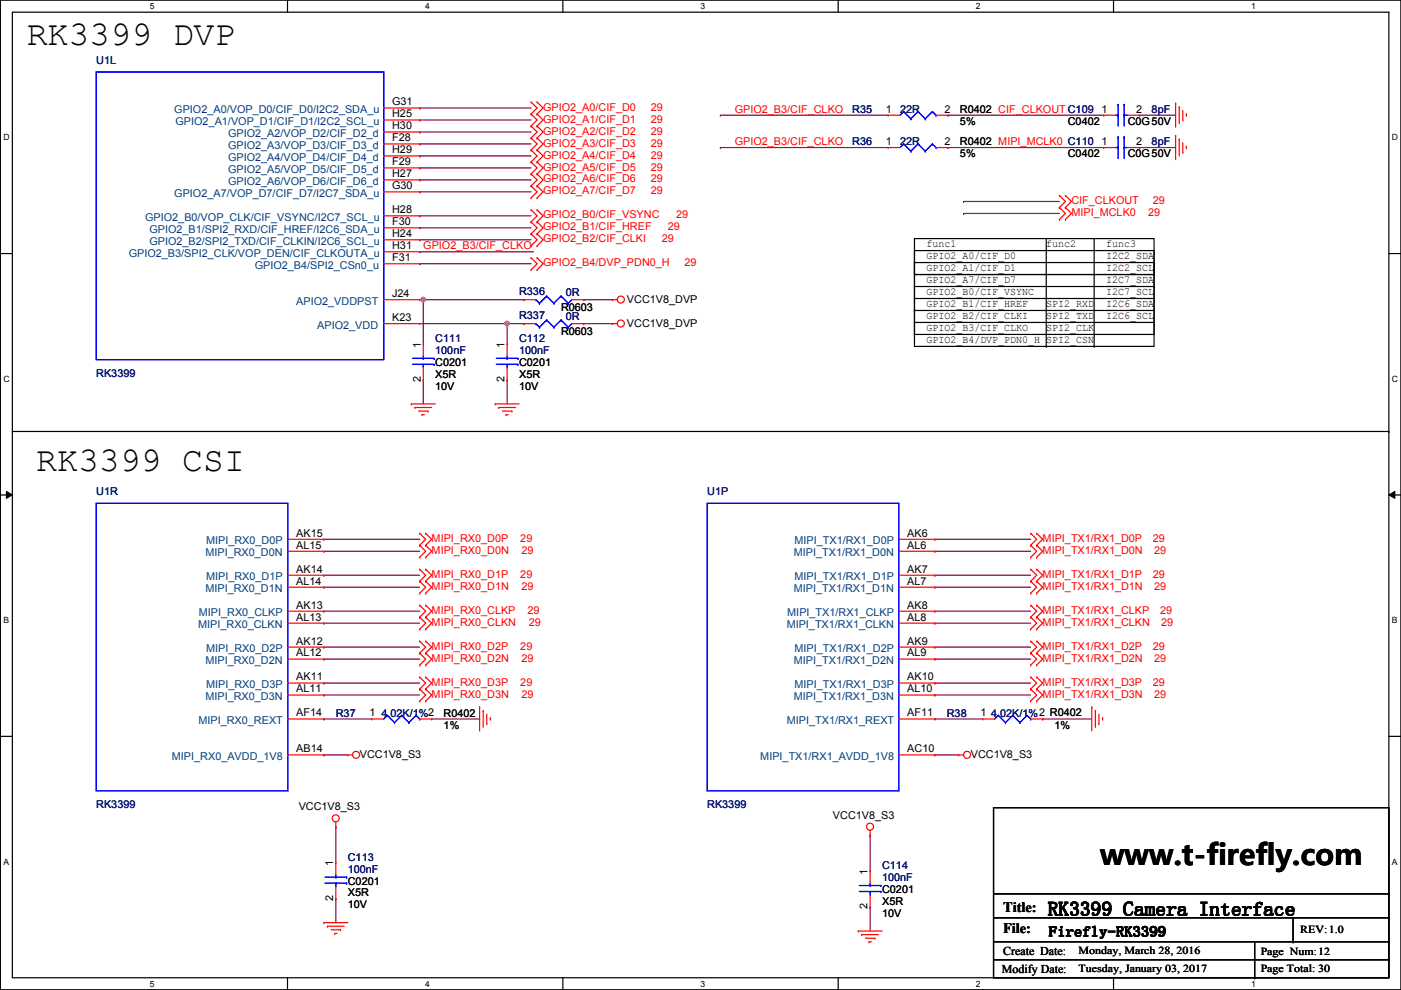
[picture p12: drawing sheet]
<svg xmlns="http://www.w3.org/2000/svg" width="297mm" height="210mm" viewBox="0 0 297 210" stroke-linecap="round" stroke-linejoin="round" font-family="sans-serif">
<path d="M.1 0h296.9v209.8h-296.9zM2.6 2.6h291.9v204.7h-291.9z" fill="none" stroke="#000" stroke-width=".25"/>
<g fill="#fff">
<path d="M31.8 .3h1v2h-1z"/>
<path d="M31.8 207.6h1v1.9h-1z"/>
</g>
<path d="M61 0v2.6M61 207.3v2.5" fill="none" stroke="#000" stroke-width=".25"/>
<g fill="#fff">
<path d="M90.1 .3h1v2h-1z"/>
<path d="M90.1 207.6h1v1.9h-1z"/>
</g>
<path d="M119.3 0v2.6M119.3 207.3v2.5" fill="none" stroke="#000" stroke-width=".25"/>
<g fill="#fff">
<path d="M148.5 .3h1v2h-1z"/>
<path d="M148.5 207.6h1v1.9h-1z"/>
</g>
<path d="M177.7 0v2.6M177.7 207.3v2.5" fill="none" stroke="#000" stroke-width=".25"/>
<g fill="#fff">
<path d="M206.9 .3h1v2h-1z"/>
<path d="M206.9 207.6h1v1.9h-1z"/>
</g>
<path d="M236.1 0v2.6M236.1 207.3v2.5" fill="none" stroke="#000" stroke-width=".25"/>
<g fill="#fff">
<path d="M265.3 .3h.9v2h-.9z"/>
<path d="M265.3 207.6h.9v1.9h-.9z"/>
<path d="M.7 28.2h1.3v1.9h-1.3z"/>
<path d="M295.1 28.2h1.3v1.9h-1.3z"/>
<path d="M.7 79.3h1.3v2h-1.3z"/>
<path d="M295.1 79.3h1.3v2h-1.3z"/>
</g>
<path d="M.1 53.8h2.5M294.5 53.8h2.5" fill="none" stroke="#000" stroke-width=".25"/>
<g fill="#fff">
<path d="M.7 130.5h1.2v2h-1.2z"/>
<path d="M295.1 130.5h1.2v2h-1.2z"/>
</g>
<path d="M.1 104.9h2.5M294.5 104.9h2.5" fill="none" stroke="#000" stroke-width=".25"/>
<path d="M1.4 104.2l1.2 .7-1.2 .8zM294.5 104.9l1.2-.7v1.5z" fill="#000"/>
<path d="M1.4 104.2l1.2 .7-1.2 .8zM294.5 104.9l1.2-.7v1.5z" fill="none" stroke="#000" stroke-width=".21"/>
<g fill="#fff">
<path d="M.7 181.7h1.2v2h-1.2z"/>
<path d="M295.1 181.7h1.2v2h-1.2z"/>
</g>
<g fill="none" stroke="#000" stroke-width=".25">
<path d="M193.9 53.1h50.8v20.3h-50.8zM193.9 55.7h50.8v15.2h-50.8zM193.9 50.6h50.8v7.6h-50.8zM193.9 58.2h50.8M221.8 50.6v22.8M232 50.6v22.8M244.7 58.2h.1M193.9 63.3h.1M193.9 65.8h.1M193.9 68.4h.1M193.9 60.7h50.8M193.9 63.3h50.8"/>
<path d="M193.9 65.8h50.8M193.9 68.4h50.8M221.8 73.4h.1M232 73.4h.1M244.7 60.7h.1M2.6 91.5h291.9M294.5 91.5h.1M.1 156.1h2.5M294.5 156.1h2.5"/>
</g>
<g fill="none" stroke="#800040" stroke-width=".25">
<path d="M89 38.1h.1M89 33.1h.1M89 35.6h.1M89 28h.1M89 30.5h.1M89 22.9h.1M89 25.4h.1M89 38.1h23.6M89 33.1h23.6M89 35.6h23.6M89 28h23.6M89 30.5h23.6"/>
<path d="M89 22.9h23.6M89 25.4h23.6M152.7 31.3h.1M152.7 24.4h.1M152.7 31.3h35.6M152.7 24.4h35.6M201 31.3h.1M201 24.4h.1M201 31.3h33M201 24.4h33M241.6 31.3h.1M241.6 24.4h.1"/>
<path d="M241.6 31.3h7.7M241.6 24.4h7.7M89 40.7h.1M89 45.8h.1M89 50.8h.1M89 48.3h.1M89 53.4h.1M89 55.9h.1M89 40.7h23.6M89 45.8h23.6M89 50.8h23.6M89 48.3h23.6"/>
<path d="M89 53.4h24.1M89 55.9h23.6M204.3 45.3h.1M204.3 42.7h.1M204.3 45.3h20.3M204.3 42.7h20.3M89 63.5h.7M89 68.6h18.5M89.7 63.5h.1M107.5 68.6h.1M107.5 68.6v4.3M123.8 63.5h.1"/>
<path d="M123.8 68.6h.1M123.8 63.5h6.1M123.8 68.6h6.1M89.7 80.6h.1M89.7 80.6v5M107.5 80.6h.1M107.5 80.6v5M68.7 114.3h.1M68.7 116.9h.1M68.7 114.3h20.3M68.7 116.9h20.3M198.2 116.9h.1"/>
<path d="M198.2 114.3h.1M198.2 114.3h20.3M198.2 116.9h20.3M68.7 137.2h.1M68.7 139.7h.1M68.7 129.6h.1M68.7 132.1h.1M68.7 122h.1M68.7 124.5h.1M68.7 137.2h20.3M68.7 139.7h20.3M68.7 129.6h20.3"/>
<path d="M68.7 132.1h20.3M68.7 122h20.3M68.7 124.5h20.3M198.2 124.5h.1M198.2 122h.1M198.2 139.7h.1M198.2 137.2h.1M198.2 132.1h.1M198.2 129.6h.1M198.2 137.2h20.3M198.2 139.7h20.3M198.2 129.6h20.3"/>
<path d="M198.2 132.1h20.3M198.2 122h20.3M198.2 124.5h20.3M68.7 152.4h.1M68.7 144.8h.1M68.7 147.4h.1M68.7 152.4h10.1M68.7 144.8h20.3M68.7 147.4h20.3M91.5 152.4h10.2M101.7 152.4h.1M198.2 152.4h.1"/>
<path d="M198.2 147.4h.1M198.2 144.8h.1M198.2 152.4h10.2M198.2 144.8h20.3M198.2 147.4h20.3M221.1 152.4h.1M221.1 152.4h10.4M68.7 160.1h.1M68.7 160.1h5M71.2 175.3h.1M71.2 175.3v7.6M184.5 177.1h.1"/>
<path d="M184.5 177.1v7.6M198.2 160.1h.1M198.2 160.1h5.1M71.2 190.5h.1M71.2 190.5v5.1M184.5 192.3h.1M184.5 192.3v5.1"/>
</g>
<circle cx="107.5" cy="68.6" r=".49" fill="#f0f"/>
<circle cx="107.5" cy="68.6" r=".49" fill="none" stroke="#f0f" stroke-width=".25"/>
<path d="M89.7 63.5h.1M89.7 63.5v9.4M107.5 68.6h3.6M111.1 68.6h.1" fill="none" stroke="#800040" stroke-width=".25"/>
<circle cx="89.7" cy="63.5" r=".49" fill="#f0f"/>
<circle cx="89.7" cy="63.5" r=".49" fill="none" stroke="#f0f" stroke-width=".25"/>
<path d="M89.7 63.5h21.4M111.1 63.5h.1" fill="none" stroke="#800040" stroke-width=".25"/>
<g fill="none" stroke="#f00" stroke-width=".25">
<path d="M81.4 22.9h7.6M81.4 38.1h7.6M81.4 35.6h7.6M81.4 33.1h7.6M81.4 30.5h7.6M81.4 28h7.6M81.4 25.4h7.6M89 22.9h.1M89 38.1h.1M89 35.6h.1M89 33.1h.1M89 30.5h.1"/>
<path d="M89 28h.1M89 25.4h.1M112.6 29.3h.1M112.6 26.7h.1M112.6 31.8h.1M112.6 34.3h.1M112.6 36.9h.1M112.6 39.4h.1M112.6 24.2h.1M112.6 21.6h.1M112.6 26.7l1.3 1.3-1.3 1.3M112.6 29.3l1.3 1.2-1.3 1.3"/>
<path d="M112.6 31.8l1.3 1.3-1.3 1.2M112.6 34.3l1.3 1.3-1.3 1.3M112.6 36.9l1.3 1.2-1.3 1.3M112.6 39.4l1.3 1.3-1.3 1.3M112.6 21.6l1.3 1.3-1.3 1.3M112.6 24.2l1.3 1.2-1.3 1.3M113.9 29.3h.1M113.9 26.7h.1M113.9 31.8h.1M113.9 34.3h.1M113.9 36.9h.1M113.9 39.4h.1"/>
<path d="M113.9 24.2h.1M113.9 21.6h.1M113.9 26.7l1.2 1.3-1.2 1.3M113.9 29.3l1.2 1.2-1.2 1.3M113.9 31.8l1.2 1.3-1.2 1.2M113.9 34.3l1.2 1.3-1.2 1.3M113.9 36.9l1.2 1.2-1.2 1.3M113.9 39.4l1.2 1.3-1.2 1.3M113.9 21.6l1.2 1.3-1.2 1.3M113.9 24.2l1.2 1.2-1.2 1.3M188.3 24.4h.1M188.3 31.3h.1"/>
<path d="M188.3 24.4h2.5M188.3 31.3h2.5M198.5 24.4h2.5M198.5 31.3h2.5M201 24.4h.1M201 31.3h.1M234 24.4h.1M234 31.3h.1M234 24.4h2.6M234 31.3h2.6M239.1 24.4h2.5M239.1 31.3h2.5"/>
<path d="M241.6 24.4h.1M241.6 31.3h.1M249.3 28.7h.1M249.3 21.9h.1M249.3 21.9v5.1M249.3 28.7v5.1M250 29.5h.1M250 22.6h.1M250 22.6v3.6M250 29.5v3.6M250.8 32.3h.1M250.8 25.4h.1"/>
<path d="M250.8 23.4v2M250.8 30.3v2M251.5 31h.1M251.5 24.2h.1M251.5 24.2v.5M251.5 31v.5M81.4 55.9h7.6M81.4 53.4h7.6M81.4 50.8h7.6M81.4 48.3h7.6M81.4 45.8h7.6M81.4 40.7h7.6"/>
<path d="M89 55.9h.1M89 53.4h.1M89 50.8h.1M89 48.3h.1M89 45.8h.1M89 40.7h.1M112.6 49.6h.1M112.6 47h.1M112.6 52.1h.1M112.6 44.5h.1M112.6 42h.1M112.6 57.2h.1"/>
<path d="M112.6 54.7h.1M112.6 47l1.3 1.3-1.3 1.3M112.6 49.6l1.3 1.2-1.3 1.3M112.6 44.5l1.3 1.3-1.3 1.2M112.6 54.7l1.3 1.2-1.3 1.3M113.9 49.6h.1M113.9 47h.1M113.9 52.1h.1M113.9 44.5h.1M113.9 42h.1M113.9 57.2h.1M113.9 54.7h.1"/>
<path d="M113.9 47l1.2 1.3-1.2 1.3M113.9 49.6l1.2 1.2-1.2 1.3M113.9 44.5l1.2 1.3-1.2 1.2M113.9 54.7l1.2 1.2-1.2 1.3M224.6 46.5h.1M224.6 44h.1M224.6 41.4h.1M224.6 44l1.3 1.3-1.3 1.2M224.6 41.4l1.3 1.3-1.3 1.3M225.9 46.5h.1M225.9 44h.1M225.9 41.4h.1"/>
<path d="M225.9 44l1.3 1.3-1.3 1.2M225.9 41.4l1.3 1.3-1.3 1.3M81.4 63.5h7.6M81.4 68.6h7.6M89 63.5h.1M89 68.6h.1M89.7 72.9h.1M89.7 72.9v2.6M89.7 78v2.6M107.5 72.9h.1M107.5 72.9v2.6M107.5 78v2.6"/>
<path d="M111.1 63.5h.1M111.1 68.6h.1M111.1 63.5h2.5M111.1 68.6h2.5M121.2 63.5h2.6M121.2 68.6h2.6M123.8 63.5h.1M123.8 68.6h.1M129.9 63.5h.1M129.9 68.6h.1M129.9 63.5h1M129.9 68.6h1"/>
<path d="M87.2 85.6h.1M87.2 85.6h5.1M88 86.4h.1M88 86.4h3.5M88.7 87.2h2.1M89.5 87.9h.1M89.5 87.9h.5M89.7 80.6h.1M90.8 87.2h.1M105 85.6h.1M105 85.6h5.1M105.7 86.4h.1"/>
<path d="M105.7 86.4h3.6M106.5 87.2h2M107.3 87.9h.1M107.3 87.9h.5M107.5 80.6h.1M108.5 87.2h.1M61 116.9h7.7M61 114.3h7.7M68.7 114.3h.1M68.7 116.9h.1M89 115.6h.1M89 113.1h.1"/>
<path d="M89 118.2h.1M89 113.1l1.3 1.2-1.3 1.3M89 115.6l1.3 1.3-1.3 1.3M90.3 115.6h.1M90.3 113.1h.1M90.3 118.2h.1M90.3 113.1l1.2 1.2-1.2 1.3M90.3 115.6l1.2 1.3-1.2 1.3M190.6 116.9h7.6M190.6 114.3h7.6M198.2 116.9h.1M198.2 114.3h.1"/>
<path d="M218.5 115.6h.1M218.5 113.1h.1M218.5 118.2h.1M218.5 113.1l1.3 1.2-1.3 1.3M218.5 115.6l1.3 1.3-1.3 1.3M219.8 115.6h.1M219.8 113.1h.1M219.8 118.2h.1M219.8 113.1l1.3 1.2-1.3 1.3M219.8 115.6l1.3 1.3-1.3 1.3M61 122h7.7M61 124.5h7.7"/>
<path d="M61 132.1h7.7M61 129.6h7.7M61 139.7h7.7M61 137.2h7.7M68.7 122h.1M68.7 124.5h.1M68.7 137.2h.1M68.7 139.7h.1M68.7 129.6h.1M68.7 132.1h.1M89 123.2h.1M89 120.7h.1"/>
<path d="M89 125.8h.1M89 130.9h.1M89 128.3h.1M89 133.4h.1M89 138.5h.1M89 135.9h.1M89 120.7l1.3 1.3-1.3 1.2M89 123.2l1.3 1.3-1.3 1.3M89 128.3l1.3 1.3-1.3 1.3M89 130.9l1.3 1.2-1.3 1.3M89 135.9l1.3 1.3-1.3 1.3M89 138.5l1.3 1.2-1.3 1.3"/>
<path d="M90.3 123.2h.1M90.3 120.7h.1M90.3 125.8h.1M90.3 130.9h.1M90.3 128.3h.1M90.3 133.4h.1M90.3 138.5h.1M90.3 135.9h.1M90.3 120.7l1.2 1.3-1.2 1.2M90.3 123.2l1.2 1.3-1.2 1.3M90.3 128.3l1.2 1.3-1.2 1.3M90.3 130.9l1.2 1.2-1.2 1.3"/>
<path d="M90.3 135.9l1.2 1.3-1.2 1.3M90.3 138.5l1.2 1.2-1.2 1.3M190.6 122h7.6M190.6 124.5h7.6M190.6 132.1h7.6M190.6 129.6h7.6M190.6 139.7h7.6M190.6 137.2h7.6M198.2 122h.1M198.2 124.5h.1M198.2 132.1h.1M198.2 129.6h.1"/>
<path d="M198.2 139.7h.1M198.2 137.2h.1M218.5 138.5h.1M218.5 135.9h.1M218.5 123.2h.1M218.5 120.7h.1M218.5 125.8h.1M218.5 130.9h.1M218.5 128.3h.1M218.5 133.4h.1M218.5 138.5l1.3 1.2-1.3 1.3M218.5 135.9l1.3 1.3-1.3 1.3"/>
<path d="M218.5 120.7l1.3 1.3-1.3 1.2M218.5 123.2l1.3 1.3-1.3 1.3M218.5 128.3l1.3 1.3-1.3 1.3M218.5 130.9l1.3 1.2-1.3 1.3M219.8 138.5h.1M219.8 135.9h.1M219.8 123.2h.1M219.8 120.7h.1M219.8 125.8h.1M219.8 130.9h.1M219.8 128.3h.1M219.8 133.4h.1"/>
<path d="M219.8 138.5l1.3 1.2-1.3 1.3M219.8 135.9l1.3 1.3-1.3 1.3M219.8 120.7l1.3 1.3-1.3 1.2M219.8 123.2l1.3 1.3-1.3 1.3M219.8 128.3l1.3 1.3-1.3 1.3M219.8 130.9l1.3 1.2-1.3 1.3M61 152.4h7.7M61 147.4h7.7M61 144.8h7.7M68.7 144.8h.1M68.7 147.4h.1M68.7 152.4h.1"/>
<path d="M78.8 152.4h.1M78.8 152.4h2.6M89 141h.1M89 146.1h.1M89 143.6h.1M89 148.6h.1M89 143.6l1.3 1.2-1.3 1.3M89 146.1l1.3 1.3-1.3 1.2M89 152.4h2.5M90.3 141h.1M90.3 146.1h.1M90.3 143.6h.1"/>
<path d="M90.3 148.6h.1M90.3 143.6l1.2 1.2-1.2 1.3M90.3 146.1l1.2 1.3-1.2 1.2M91.5 152.4h.1M101.7 149.9h.1M101.7 149.9v5.1M102.4 150.7h.1M102.4 150.7v3.5M103.2 153.5h.1M103.2 151.4v2.1M104 152.2h.1M104 152.2v.5"/>
<path d="M190.6 152.4h7.6M190.6 147.4h7.6M190.6 144.8h7.6M198.2 147.4h.1M198.2 144.8h.1M198.2 152.4h.1M208.4 152.4h.1M208.4 152.4h2.5M218.5 148.6h.1M218.5 146.1h.1M218.5 143.6h.1M218.5 141h.1"/>
<path d="M218.5 146.1l1.3 1.3-1.3 1.2M218.5 143.6l1.3 1.2-1.3 1.3M218.5 152.4h2.6M219.8 148.6h.1M219.8 146.1h.1M219.8 143.6h.1M219.8 141h.1M219.8 146.1l1.3 1.3-1.3 1.2M219.8 143.6l1.3 1.2-1.3 1.3M221.1 152.4h.1M231.5 149.9h.1M231.5 149.9v5.1"/>
<path d="M232.2 150.7h.1M232.2 150.7v3.5M233 153.5h.1M233 151.4v2.1M233.8 152.2h.1M233.8 152.2v.5M61 160.1h7.7M68.7 160.1h.1M71.2 175.3h.1M71.2 174.3v1M73.7 160.1h.1M73.7 160.1h1.1"/>
<path d="M184.5 177.1h.1M184.5 176.1v1M190.6 160.1h7.6M198.2 160.1h.1M203.3 160.1h.1M203.3 160.1h1M68.7 195.6h.1M68.7 195.6h5M69.4 196.4h.1M69.4 196.4h3.6M70.2 197.1h2M70.9 197.9h.1"/>
<path d="M70.9 197.9h.6M71.2 182.9h.1M71.2 190.5h.1M71.2 182.9v2.6M71.2 188v2.5M72.2 197.1h.1M181.9 197.4h.1M181.9 197.4h5.1M182.7 198.2h.1M182.7 198.2h3.6M183.5 198.9h2M184.2 199.7h.1"/>
<path d="M184.2 199.7h.5M184.5 184.7h.1M184.5 192.3h.1M184.5 184.7v2.5M184.5 189.8v2.5M185.5 198.9h.1"/>
<circle cx="131.6" cy="68.6" r=".75"/>
<circle cx="131.6" cy="63.5" r=".75"/>
<circle cx="71.2" cy="173.5" r=".75"/>
<circle cx="75.5" cy="160" r=".75"/>
<circle cx="184.5" cy="175.3" r=".75"/>
<circle cx="205" cy="160" r=".75"/>
</g>
<g fill="none" stroke="#000" stroke-width=".25">
<path d="M210.6 171.2h83.9v36.1h-83.9zM210.6 189.5h83.9M210.6 194.6h83.9M210.6 199.7h83.9M266 199.7v7.6M274.1 199.7h.1M274.1 194.6v5.1M294.5 189.5h.1M294.5 194.6h.1M294.5 199.7h.1M210.6 203.5h83.9M266 207.3h.1"/>
<path d="M294.5 203.5h.1"/>
</g>
<g fill="none" stroke="#00f" stroke-width=".25">
<path d="M20.4 15.3h61v60.9h-61zM191.6 23.7h.1M191.6 30.5h.1M191.6 23.7l-.8 .7M191.6 23.7l1.5 1.5M191.6 30.5l-.8 .8M191.6 30.5l1.5 1.5M193.1 25.2h.1M193.1 32h.1M194.6 23.7h.1M194.6 30.5h.1M194.6 23.7l-1.5 1.5"/>
<path d="M194.6 23.7l1.6 1.5M194.6 30.5l-1.5 1.5M194.6 30.5l1.6 1.5M196.2 25.2h.1M196.2 32h.1M197.7 23.7h.1M197.7 30.5h.1M197.7 23.7l-1.5 1.5M197.7 23.7l.8 .7M197.7 30.5l-1.5 1.5M197.7 30.5l.8 .8M198.5 24.4h.1"/>
<path d="M198.5 31.3h.1M236.6 24.4h.5M236.6 31.3h.5M237.1 24.4h.1M237.1 22.1h.1M237.1 31.3h.1M237.1 29h.1M237.1 22.1v4.6M237.1 29v4.6M238.3 22.1h.1M238.3 24.4h.1M238.3 29h.1"/>
<path d="M238.3 31.3h.1M238.3 24.4h.8M238.3 22.1v4.6M238.3 29v4.6M238.3 31.3h.8M87.5 77.3h4.5M87.5 76h4.5M89.7 76h.1M89.7 77.3h.1M89.7 75.5v.5M89.7 77.3v.7M92 77.3h.1"/>
<path d="M92 76h.1M105.2 77.3h4.6M105.2 76h4.6M107.5 76h.1M107.5 77.3h.1M107.5 75.5v.5M107.5 77.3v.7M109.8 77.3h.1M109.8 76h.1M113.6 63.5h.1M113.6 68.6h.1M113.6 63.5l.8 .8"/>
<path d="M113.6 68.6l.8 .8M114.4 64.3h.1M114.4 69.4h.1M115.9 62.8h.1M115.9 67.9h.1M115.9 62.8l1.5 1.5M115.9 62.8l-1.5 1.5M115.9 67.9l1.5 1.5M115.9 67.9l-1.5 1.5M117.4 64.3h.1M117.4 69.4h.1M119 62.8h.1"/>
<path d="M119 67.9h.1M119 62.8l1.5 1.5M119 62.8l-1.6 1.5M119 67.9l1.5 1.5M119 67.9l-1.6 1.5M120.5 64.3h.1M120.5 69.4h.1M121.2 63.5l-.7 .8M121.2 68.6l-.7 .8M20.4 106.7h40.6v61h-40.6zM149.9 106.7h40.7v61h-40.7zM82.1 151.7h.1"/>
<path d="M82.1 151.7l-.7 .7M82.1 151.7l1.5 1.5M83.6 153.2h.1M85.2 151.7h.1M85.2 151.7l-1.6 1.5M85.2 151.7l1.5 1.5M86.7 153.2h.1M88.2 151.7h.1M88.2 151.7l-1.5 1.5M88.2 151.7l.8 .7M89 152.4h.1M211.7 151.7h.1"/>
<path d="M211.7 151.7l-.8 .7M211.7 151.7l1.5 1.5M213.2 153.2h.1M214.7 151.7h.1M214.7 151.7l-1.5 1.5M214.7 151.7l1.5 1.5M216.2 153.2h.1M217.8 151.7h.1M217.8 151.7l-1.6 1.5M217.8 151.7l.7 .7M218.5 152.4h.1M68.9 187.2h4.6"/>
<path d="M68.9 186h4.6M71.2 186h.1M71.2 187.2h.1M71.2 185.5v.5M71.2 187.2v.8M73.5 187.2h.1M73.5 186h.1M182.2 189h4.6M182.2 187.7h4.6M184.5 187.7h.1M184.5 189h.1M184.5 187.2v.5"/>
<path d="M184.5 189v.8M186.8 189h.1M186.8 187.7h.1"/>
</g>
<circle cx="107.5" cy="68.6" r=".49" fill="#f0f"/>
<circle cx="107.5" cy="68.6" r=".49" fill="none" stroke="#f0f" stroke-width=".25"/>
<circle cx="89.7" cy="63.5" r=".49" fill="#f0f"/>
<circle cx="89.7" cy="63.5" r=".49" fill="none" stroke="#f0f" stroke-width=".25"/>
<g font-size="7.4">
<text x="5.7" y="9.4">RK3399 DVP</text>
<text x="7.7" y="99.9">RK3399 CSI</text>
</g>
<text font-size="6.1" x="233.3" y="183.3">www.t-firefly.com</text>
<text font-size="4.1" x="222.2" y="194.1">RK3399 Camera Interface</text>
<g font-size="3">
<text x="212.7" y="193.3">Title:</text>
<text x="212.7" y="197.9">File:</text>
<text x="222.4" y="198.5">Firefly-RK3399</text>
</g>
<g font-size="2.5">
<text x="212.7" y="202.5">Create Date:</text>
<text x="212.4" y="206.3">Modify Date:</text>
</g>
<g font-size="2.3" fill="#000080">
<text x="20.4" y="13.5">U1L</text>
<text x="180.7" y="24">R35</text>
<text x="190.8" y="24">22R</text>
<text x="244.2" y="24">8pF</text>
<text x="180.7" y="30.8">R36</text>
<text x="190.8" y="30.8">22R</text>
<text x="244.2" y="30.8">8pF</text>
<text x="110.1" y="62.6">R336</text>
<text x="120" y="62.8">0R</text>
<text x="110.1" y="67.6">R337</text>
<text x="120" y="67.9">0R</text>
<text x="92.3" y="72.5">C111</text>
<text x="92.3" y="75">100nF</text>
<text x="110.1" y="72.5">C112</text>
<text x="110.1" y="75">100nF</text>
<text x="20.4" y="79.8">RK3399</text>
<text x="20.4" y="105">U1R</text>
<text x="149.9" y="105">U1P</text>
<text x="71.2" y="152">R37</text>
<text x="80.9" y="152">4.02K/1%2</text>
<text x="200.7" y="152">R38</text>
<text x="210.1" y="152">4.02K/1%2 R0402</text>
<text x="20.4" y="171.3">RK3399</text>
<text x="149.9" y="171.3">RK3399</text>
<text x="73.7" y="182.5">C113</text>
<text x="73.7" y="185">100nF</text>
<text x="187" y="184.2">C114</text>
<text x="187" y="186.8">100nF</text>
</g>
<g font-size="2.3" fill="#004080">
<text x="37" y="24">GPIO2_A0/VOP_D0/CIF_D0/I2C2_SDA_u</text>
<text x="37.2" y="26.5">GPIO2_A1/VOP_D1/CIF_D1/I2C2_SCL_u</text>
<text x="48.3" y="29">GPIO2_A2/VOP_D2/CIF_D2_d</text>
<text x="48.3" y="34.1">GPIO2_A4/VOP_D4/CIF_D4_d</text>
<text x="48.3" y="31.6">GPIO2_A3/VOP_D3/CIF_D3_d</text>
<text x="37" y="41.7">GPIO2_A7/VOP_D7/CIF_D7/I2C7_SDA_u</text>
<text x="48.3" y="39.2">GPIO2_A6/VOP_D6/CIF_D6_d</text>
<text x="48.3" y="36.7">GPIO2_A5/VOP_D5/CIF_D5_d</text>
<text x="30.8" y="46.8">GPIO2_B0/VOP_CLK/CIF_VSYNC/I2C7_SCL_u</text>
<text x="31.7" y="51.9">GPIO2_B2/SPI2_TXD/CIF_CLKIN/I2C6_SCL_u</text>
<text x="31.7" y="49.4">GPIO2_B1/SPI2_RXD/CIF_HREF/I2C6_SDA_u</text>
<text x="27.3" y="54.4">GPIO2_B3/SPI2_CLK/VOP_DEN/CIF_CLKOUTA_u</text>
<text x="54" y="57">GPIO2_B4/SPI2_CSn0_u</text>
<text x="62.8" y="64.6">APIO2_VDDPST</text>
<text x="67.3" y="69.7">APIO2_VDD</text>
<text x="43.6" y="117.9">MIPI_RX0_D0N</text>
<text x="43.7" y="115.4">MIPI_RX0_D0P</text>
<text x="168.3" y="117.9">MIPI_TX1/RX1_D0N</text>
<text x="168.4" y="115.4">MIPI_TX1/RX1_D0P</text>
<text x="43.6" y="125.6">MIPI_RX0_D1N</text>
<text x="43.7" y="123">MIPI_RX0_D1P</text>
<text x="168.3" y="125.6">MIPI_TX1/RX1_D1N</text>
<text x="168.4" y="123">MIPI_TX1/RX1_D1P</text>
<text x="42.2" y="130.6">MIPI_RX0_CLKP</text>
<text x="166.9" y="130.6">MIPI_TX1/RX1_CLKP</text>
<text x="42" y="133.2">MIPI_RX0_CLKN</text>
<text x="166.8" y="133.2">MIPI_TX1/RX1_CLKN</text>
<text x="43.6" y="140.8">MIPI_RX0_D2N</text>
<text x="43.7" y="138.3">MIPI_RX0_D2P</text>
<text x="168.3" y="140.8">MIPI_TX1/RX1_D2N</text>
<text x="168.4" y="138.3">MIPI_TX1/RX1_D2P</text>
<text x="43.6" y="148.4">MIPI_RX0_D3N</text>
<text x="43.7" y="145.9">MIPI_RX0_D3P</text>
<text x="168.3" y="148.4">MIPI_TX1/RX1_D3N</text>
<text x="168.4" y="145.9">MIPI_TX1/RX1_D3P</text>
<text x="42.1" y="153.5">MIPI_RX0_REXT</text>
<text x="166.8" y="153.5">MIPI_TX1/RX1_REXT</text>
<text x="36.4" y="161.1">MIPI_RX0_AVDD_1V8</text>
<text x="161.2" y="161.1">MIPI_TX1/RX1_AVDD_1V8</text>
</g>
<g font-size="2.3">
<text x="83.1" y="22.4">G31</text>
<text x="187.8" y="23.9">1</text>
<text x="200.2" y="23.9">2</text>
<text x="203.5" y="24">R0402 CIF_CLKOUT C109</text>
<text x="233.5" y="23.9">1</text>
<text x="240.9" y="23.9">2</text>
<text x="83.1" y="30">F28</text>
<text x="83.1" y="27.4">H30</text>
<text x="83.1" y="24.9">H25</text>
<text x="203.5" y="26.5">5%</text>
<text x="226.4" y="26.5">C0402</text>
<text x="239.1" y="26.5">C0G50V</text>
<text x="83.1" y="35.1">F29</text>
<text x="83.1" y="32.5">H29</text>
<text x="187.8" y="30.7">1</text>
<text x="200.2" y="30.7">2</text>
<text x="203.5" y="30.8">R0402 MIPI_MCLK0 C110</text>
<text x="203.5" y="33.4">5%</text>
<text x="226.4" y="33.4">C0402</text>
<text x="233.5" y="30.7">1</text>
<text x="239.1" y="33.4">C0G50V</text>
<text x="240.9" y="30.7">2</text>
<text x="83.1" y="40.1">G30</text>
<text x="83.1" y="37.6">H27</text>
<text x="83.1" y="47.8">F30</text>
<text x="83.1" y="45.2">H28</text>
<text x="83.1" y="52.8">H31</text>
<text x="83.1" y="50.3">H24</text>
<text x="196.4" y="52.5">func1</text>
<text x="221.8" y="52.5">func2</text>
<text x="234.5" y="52.5">func3</text>
<text x="83.1" y="55.4">F31</text>
<text x="196.4" y="55">GPIO2_A0/CIF_D0</text>
<text x="196.4" y="57.5">GPIO2_A1/CIF_D1</text>
<text x="234.5" y="55">I2C2_SDA</text>
<text x="234.5" y="57.5">I2C2_SCL</text>
<text x="83.1" y="63">J24</text>
<text x="119" y="65.9">R0603</text>
<text x="132.9" y="64.3">VCC1V8_DVP</text>
<text x="196.4" y="65.2">GPIO2_B1/CIF_HREF</text>
<text x="196.4" y="62.6">GPIO2_B0/CIF_VSYNC</text>
<text x="196.4" y="60.1">GPIO2_A7/CIF_D7</text>
<text x="221.8" y="65.2">SPI2_RXD</text>
<text x="234.5" y="62.6">I2C7_SCL</text>
<text x="234.5" y="65.2">I2C6_SDA</text>
<text x="234.5" y="60.1">I2C7_SDA</text>
<text x="83.1" y="68.1">K23</text>
<text x="119" y="71">R0603</text>
<text x="132.9" y="69.4">VCC1V8_DVP</text>
<text x="196.4" y="67.7">GPIO2_B2/CIF_CLKI</text>
<text x="196.4" y="70.2">GPIO2_B3/CIF_CLKO</text>
<text x="221.8" y="67.7">SPI2_TXD</text>
<text x="221.8" y="70.2">SPI2_CLK</text>
<text x="234.5" y="67.7">I2C6_SCL</text>
<text x="89.2" y="73.7" transform="rotate(-90 89.2 73.7)">1</text>
<text x="92.3" y="77.6">C0201</text>
<text x="107" y="73.7" transform="rotate(-90 107 73.7)">1</text>
<text x="110.1" y="77.6">C0201</text>
<text x="196.4" y="72.8">GPIO2_B4/DVP_PDN0_H</text>
<text x="221.8" y="72.8">SPI2_CSN</text>
<text x="89.2" y="81.1" transform="rotate(-90 89.2 81.1)">2</text>
<text x="92.3" y="80.1">X5R</text>
<text x="92.3" y="82.6">10V</text>
<text x="107" y="81.1" transform="rotate(-90 107 81.1)">2</text>
<text x="110.1" y="80.1">X5R</text>
<text x="110.1" y="82.6">10V</text>
<text x="62.8" y="113.8">AK15</text>
<text x="192.4" y="113.8">AK6</text>
<text x="62.8" y="116.3">AL15</text>
<text x="192.4" y="116.3">AL6</text>
<text x="62.8" y="121.4">AK14</text>
<text x="62.8" y="124">AL14</text>
<text x="192.4" y="121.4">AK7</text>
<text x="192.4" y="124">AL7</text>
<text x="62.8" y="129">AK13</text>
<text x="62.8" y="131.6">AL13</text>
<text x="192.4" y="131.6">AL8</text>
<text x="192.4" y="129">AK8</text>
<text x="62.8" y="136.7">AK12</text>
<text x="192.4" y="136.7">AK9</text>
<text x="62.8" y="139.2">AL12</text>
<text x="192.4" y="139.2">AL9</text>
<text x="62.8" y="144.3">AK11</text>
<text x="62.8" y="146.8">AL11</text>
<text x="192.4" y="146.8">AL10</text>
<text x="192.4" y="144.3">AK10</text>
<text x="62.8" y="151.9">AF14</text>
<text x="78.3" y="151.9">1</text>
<text x="94.1" y="152">R0402</text>
<text x="94.1" y="154.5">1%</text>
<text x="192.4" y="151.9">AF11</text>
<text x="207.9" y="151.9">1</text>
<text x="223.6" y="154.5">1%</text>
<text x="62.8" y="159.5">AB14</text>
<text x="76.3" y="160.6">VCC1V8_S3</text>
<text x="192.4" y="159.5">AC10</text>
<text x="205.8" y="160.6">VCC1V8_S3</text>
<text x="63.3" y="171.8">VCC1V8_S3</text>
<text x="176.6" y="173.6">VCC1V8_S3</text>
<text x="70.7" y="183.7" transform="rotate(-90 70.7 183.7)">1</text>
<text x="183.9" y="185.5" transform="rotate(-90 183.9 185.5)">1</text>
<text x="70.7" y="191.1" transform="rotate(-90 70.7 191.1)">2</text>
<text x="73.7" y="187.5">C0201</text>
<text x="73.7" y="190.1">X5R</text>
<text x="187" y="189.3">C0201</text>
<text x="187" y="191.9">X5R</text>
<text x="73.7" y="192.6">10V</text>
<text x="183.9" y="192.8" transform="rotate(-90 183.9 192.8)">2</text>
<text x="187" y="194.4">10V</text>
<text x="275.7" y="197.9">REV:1.0</text>
<text x="228.7" y="202.2">Monday, March 28, 2016</text>
<text x="267.3" y="202.5">Page Num:12</text>
<text x="228.7" y="206">Tuesday, January 03, 2017</text>
<text x="267.3" y="206">Page Total: 30</text>
</g>
<g font-size="2.3" fill="#f00">
<text x="115.1" y="23.5">GPIO2_A0/CIF_D0</text>
<text x="138" y="23.5">29</text>
<text x="155.8" y="23.9">GPIO2_B3/CIF_CLKO</text>
<text x="115.1" y="28.5">GPIO2_A2/CIF_D2</text>
<text x="115.1" y="26">GPIO2_A1/CIF_D1</text>
<text x="138" y="28.5">29</text>
<text x="138" y="26">29</text>
<text x="115.1" y="31.1">GPIO2_A3/CIF_D3</text>
<text x="115.1" y="33.6">GPIO2_A4/CIF_D4</text>
<text x="138" y="31.1">29</text>
<text x="138" y="33.6">29</text>
<text x="155.8" y="30.8">GPIO2_B3/CIF_CLKO</text>
<text x="115.1" y="36.2">GPIO2_A5/CIF_D5</text>
<text x="115.1" y="38.7">GPIO2_A6/CIF_D6</text>
<text x="115.1" y="41.2">GPIO2_A7/CIF_D7</text>
<text x="138" y="36.2">29</text>
<text x="138" y="38.7">29</text>
<text x="138" y="41.2">29</text>
<text x="115.1" y="46.3">GPIO2_B0/CIF_VSYNC</text>
<text x="143.3" y="46.3">29</text>
<text x="227.2" y="45.8">MIPI_MCLK0</text>
<text x="227.2" y="43.3">CIF_CLKOUT</text>
<text x="243.4" y="45.8">29</text>
<text x="244.4" y="43.3">29</text>
<text x="89.7" y="52.9">GPIO2_B3/CIF_CLKO</text>
<text x="115.1" y="48.9">GPIO2_B1/CIF_HREF</text>
<text x="115.1" y="51.4">GPIO2_B2/CIF_CLKI</text>
<text x="140.3" y="51.4">29</text>
<text x="141.6" y="48.9">29</text>
<text x="115.1" y="56.5">GPIO2_B4/DVP_PDN0_H</text>
<text x="145.1" y="56.5">29</text>
<text x="91.5" y="114.9">MIPI_RX0_D0P</text>
<text x="91.5" y="117.4">MIPI_RX0_D0N</text>
<text x="110.3" y="114.9">29</text>
<text x="110.6" y="117.4">29</text>
<text x="221.1" y="114.9">MIPI_TX1/RX1_D0P</text>
<text x="221.1" y="117.4">MIPI_TX1/RX1_D0N</text>
<text x="244.4" y="114.9">29</text>
<text x="244.7" y="117.4">29</text>
<text x="91.5" y="122.5">MIPI_RX0_D1P</text>
<text x="91.5" y="125.1">MIPI_RX0_D1N</text>
<text x="110.3" y="122.5">29</text>
<text x="110.6" y="125.1">29</text>
<text x="221.1" y="122.5">MIPI_TX1/RX1_D1P</text>
<text x="221.1" y="125.1">MIPI_TX1/RX1_D1N</text>
<text x="244.4" y="122.5">29</text>
<text x="244.7" y="125.1">29</text>
<text x="91.5" y="130.1">MIPI_RX0_CLKP</text>
<text x="111.8" y="130.1">29</text>
<text x="221.1" y="130.1">MIPI_TX1/RX1_CLKP</text>
<text x="246" y="130.1">29</text>
<text x="91.5" y="132.7">MIPI_RX0_CLKN</text>
<text x="91.5" y="137.8">MIPI_RX0_D2P</text>
<text x="110.3" y="137.8">29</text>
<text x="112.1" y="132.7">29</text>
<text x="221.1" y="137.8">MIPI_TX1/RX1_D2P</text>
<text x="221.1" y="132.7">MIPI_TX1/RX1_CLKN</text>
<text x="244.4" y="137.8">29</text>
<text x="246.2" y="132.7">29</text>
<text x="91.5" y="140.3">MIPI_RX0_D2N</text>
<text x="110.6" y="140.3">29</text>
<text x="221.1" y="140.3">MIPI_TX1/RX1_D2N</text>
<text x="244.7" y="140.3">29</text>
<text x="91.5" y="145.4">MIPI_RX0_D3P</text>
<text x="91.5" y="147.9">MIPI_RX0_D3N</text>
<text x="110.3" y="145.4">29</text>
<text x="110.6" y="147.9">29</text>
<text x="221.1" y="147.9">MIPI_TX1/RX1_D3N</text>
<text x="221.1" y="145.4">MIPI_TX1/RX1_D3P</text>
<text x="244.4" y="145.4">29</text>
<text x="244.7" y="147.9">29</text>
</g>
<g font-size="1.8">
<text x="31.8" y="1.9">5</text>
<text x="90.1" y="1.9">4</text>
<text x="148.5" y="1.9">3</text>
<text x="206.9" y="1.9">2</text>
<text x="265.3" y="1.9">1</text>
<text x=".7" y="29.8">D</text>
<text x="295.1" y="29.8">D</text>
<text x=".7" y="80.9">C</text>
<text x="295.1" y="80.9">C</text>
<text x=".7" y="132.1">B</text>
<text x="295.1" y="132.1">B</text>
<text x=".7" y="183.3">A</text>
<text x="295.1" y="183.3">A</text>
<text x="31.8" y="209.2">5</text>
<text x="90.1" y="209.2">4</text>
<text x="148.5" y="209.2">3</text>
<text x="206.9" y="209.2">2</text>
<text x="265.3" y="209.2">1</text>
</g>
</svg>
